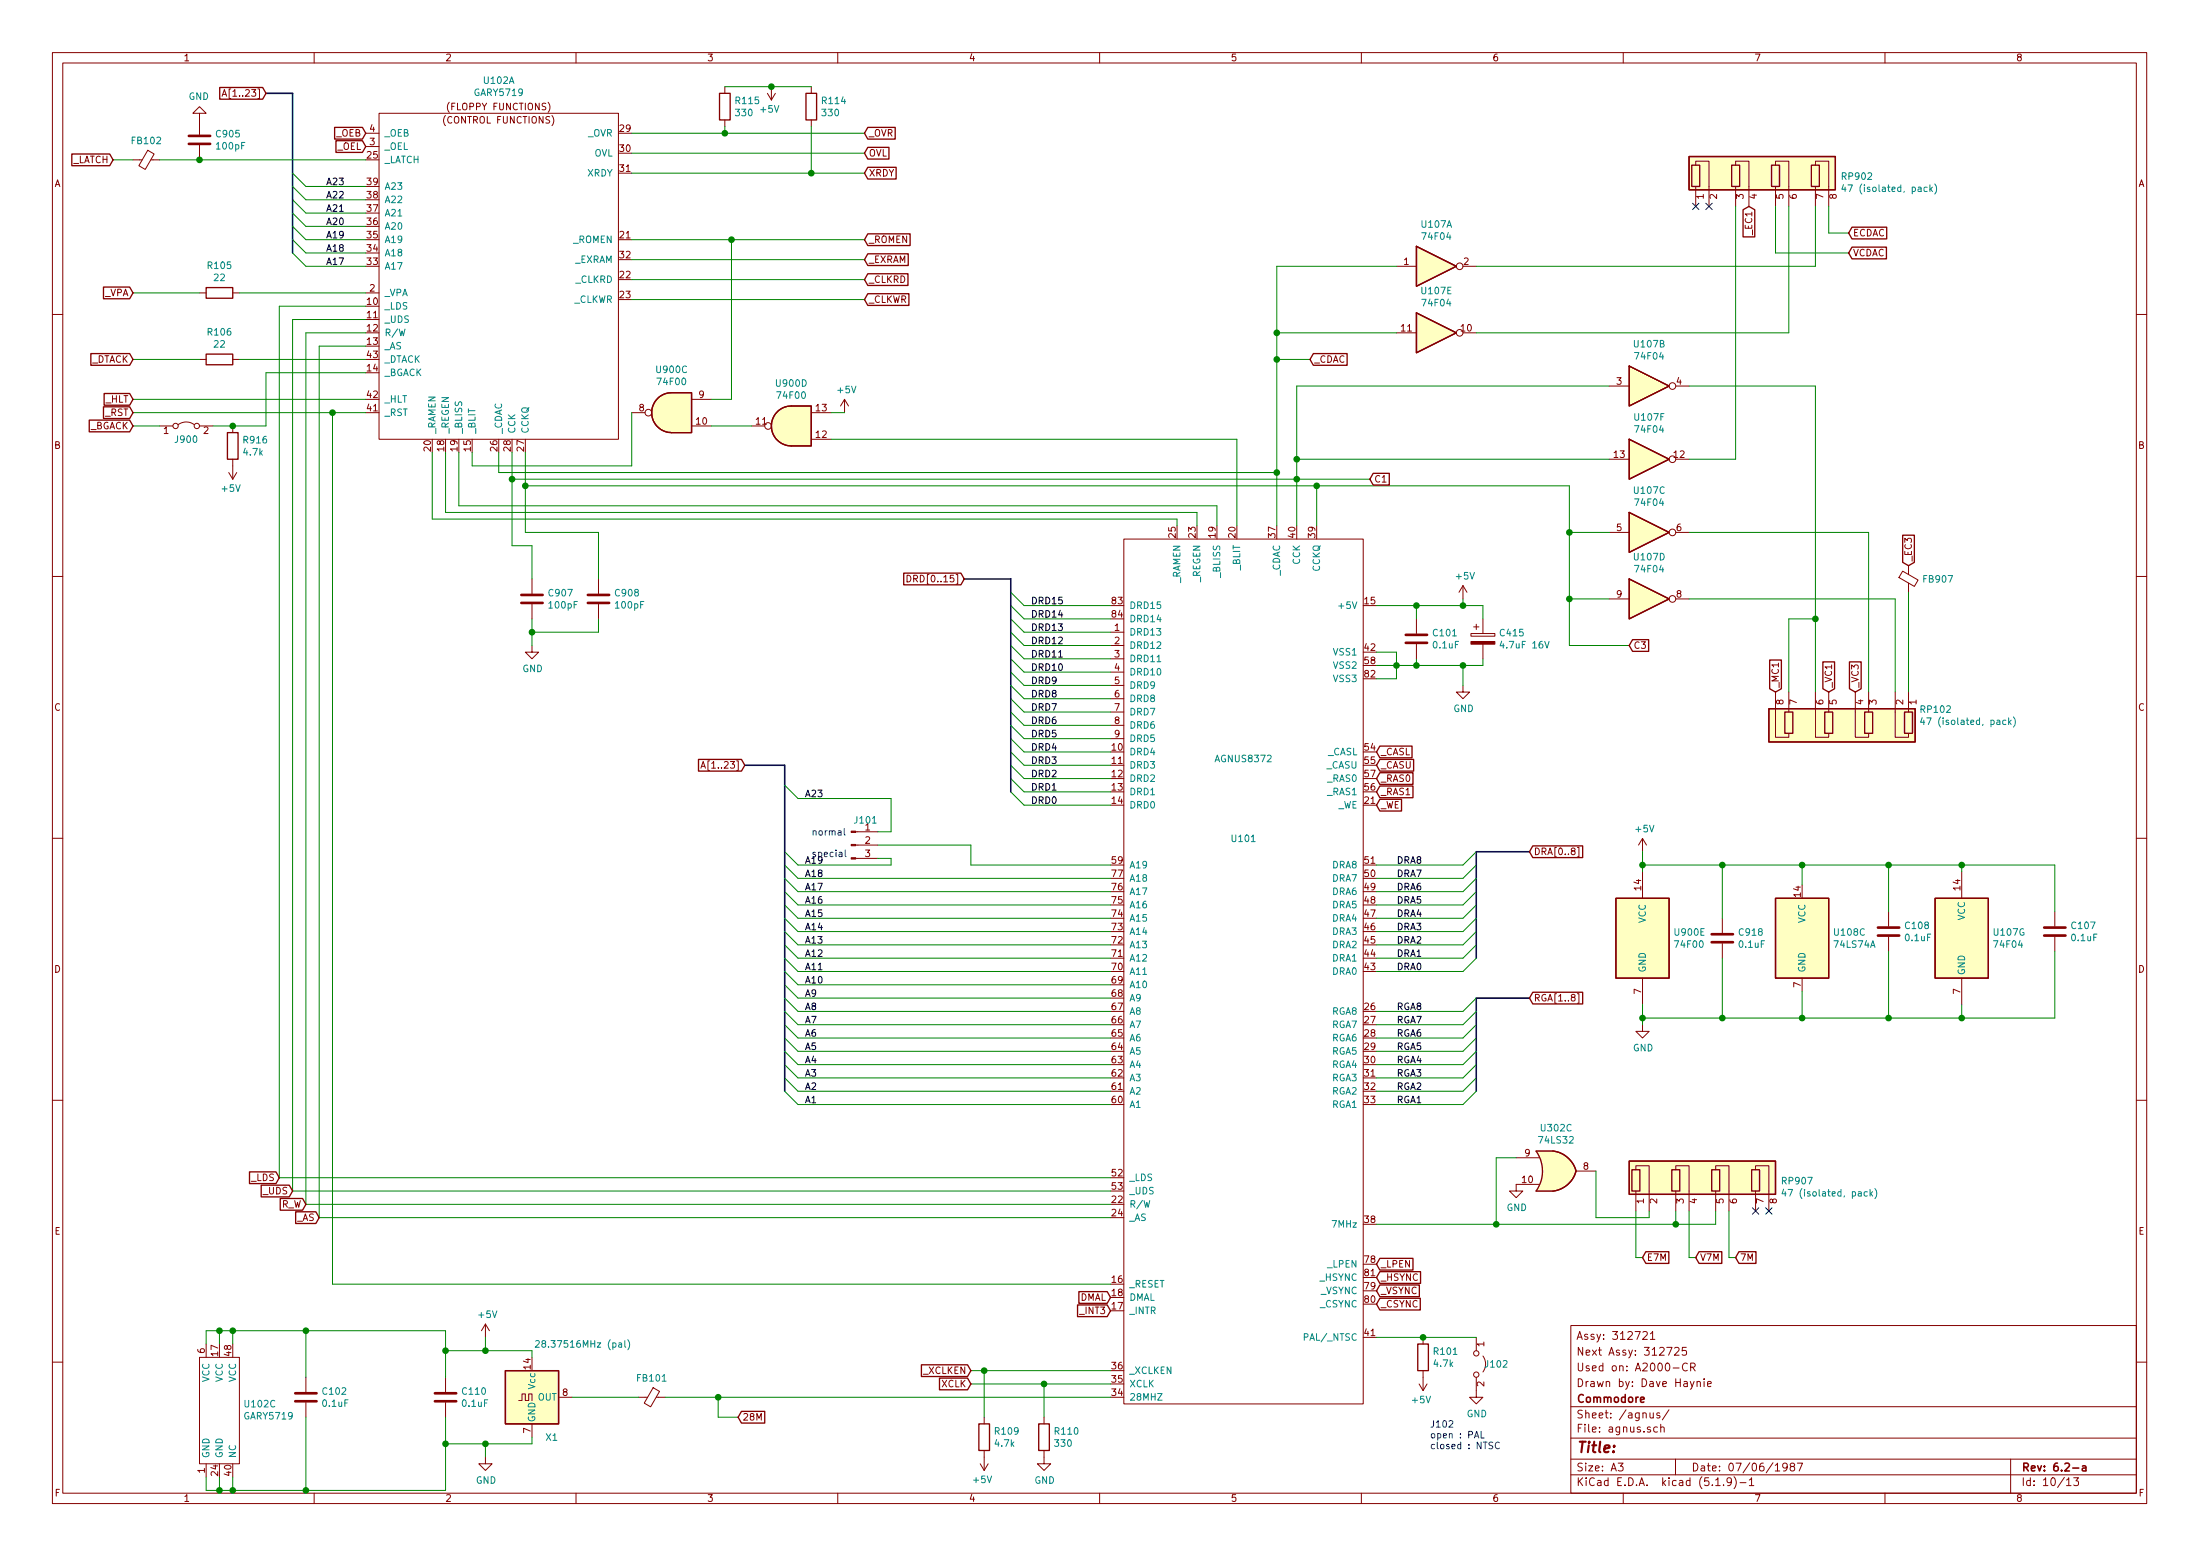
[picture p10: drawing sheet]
<svg xmlns="http://www.w3.org/2000/svg" width="420mm" height="297mm" viewBox="0 0 420 297" stroke-linecap="round" stroke-linejoin="round" font-family="sans-serif">
<g fill="none" stroke="#840000" stroke-width=".19">
<path d="M10 10h400v277h-400zM12 12h396v273.1h-396zM42.4 18.4l.4-1.3 .5 1.3M42.5 18h.7M60 10v2M110 10v2M138.4 16.5v1.3M146.6 17.8l.7 1.3M147.3 16.5v2.6M148.1 17.8l-.8 1.3M154.9 16.5v1.3M160 10v2"/>
<path d="M210 10v2M260 10v2M310 10v2M360 10v2M25.4 30.5h1.8M28.2 28.7l1.2 .7-1.7 2.9-1.2-.7zM28.8 30.5h1.7M38.1 21.6h1.3l-1.3-1.2-1.3 1.2h1.3v4.1M38.1 27.7v2.8M69.8 28h2.6M69.8 25.4h2.6M72.4 21.6h45.7v62.3h-45.7z"/>
<path d="M138.4 22.9v1.3M154.9 22.9v1.3M323.8 31.5v-.7h2.6v8.6M323.8 35.6v3.8M331.5 31.5v-.7h2.5v8.6M331.5 35.6v3.8M339.1 31.5v-.7h2.5v8.6M339.1 35.6v3.8M346.7 31.5v-.7h2.5v8.6M346.7 35.6v3.8M38.1 55.9h1.3M44.4 55.9h1.3"/>
<path d="M69.8 55.9h2.6M266.7 50.8h3.8M279.4 50.8h2.5M10 60h2M38.1 68.6h1.3M44.4 68.6h1.3M120.6 78.8h2.6M132.1 76.2h3.8M154.9 78.8h3.8M161.3 76.2l-.8 1.3M161.3 76.2v2.6M161.3 76.2l.8 1.3"/>
<path d="M266.7 63.5h3.8M279.4 63.5h2.5M307.3 73.7h3.8M320 73.7h2.6M408 60h2M30.5 81.3h2.5M34 81.1l.2-.1a2.56 2.56 0 0 1 2.9 .1M38.1 81.3h2.5M43.7 90.2l.7 1.3M44.4 81.3v1.3M44.4 87.7v3.8M45.2 90.2l-.8 1.3"/>
<path d="M132.1 81.3h3.8M143.5 81.3h2.5M154.9 83.9h3.8M307.3 87.7h3.8M320 87.7h2.6M10 110h2M101.6 110.5v2.8M101.6 115.4v2.7M114.3 110.5v2.8M114.3 115.4v2.7M173.2 109.8a.64 .64 0 0 1 .8 .7 .64 .64 0 0 1-.8 .6zM214.6 102.9h45.7v165.1h-45.7z"/>
<path d="M270.5 118.1v2.8M279.4 111.8l-.8 1.3M279.4 111.8v2.5M279.4 111.8l.8 1.3M281.4 119.7h1M281.9 119.2v1M283.2 118.1v2.8M307.3 114.3h3.8M307.3 101.6h3.8M320 114.3h2.6M320 101.6h2.6M363.4 109l2.9 1.7-.7 1.2-2.9-1.7z"/>
<path d="M364.5 108v1.6M364.5 111.3v1.8M408 110h2M101.6 123.2v1.3h1.3l-1.3 1.3-1.3-1.3h1.3M212.1 120.7h2.5M212.1 123.2h2.5M212.1 125.8h2.5M212.1 128.3h2.5M212.1 130.8h2.5M212.1 133.4h2.5M212.1 135.9h2.5M212.1 138.5h2.5"/>
<path d="M270.5 123v2.8M279.4 130.8v1.3h1.3l-1.3 1.3-1.3-1.3h1.3M280.9 120.9h4.6v.5h-4.6zM283.2 123v2.8M339.1 132.1v8.7h2.5v-.8M341.6 132.1v3.8M346.7 132.1v8.7h2.5v-.8M349.2 132.1v3.8M354.3 132.1v8.7h2.6v-.8M356.9 132.1v3.8M361.9 132.1v8.7h2.6v-.8M364.5 132.1v3.8"/>
<path d="M133.9 146.6l.4-1.2 .4 1.2M134 146.3h.6M163.4 158.8h4.2M212.1 141h2.5M10 160h2M163.4 163.9h4.2M163.4 161.3h4.2M301.2 161.8h.3v1.8h-.3M313.7 160.1v2.5M313.7 166.4v5.1M313.7 160.1l-.8 1.2M313.7 160.1l.8 1.2"/>
<path d="M328.9 175.3v2.8M360.7 174v2.8M360.7 178.9v2.7M374.6 166.4v5.1M392.4 174v2.8M392.4 178.9v2.7M408 160h2M301.2 189.7h.3v1.8h-.3M313.7 195.6v1.3h1.3l-1.3 1.3-1.3-1.3h1.3M313.7 186.7v5.1M328.9 180.1v2.8M344.2 186.7v2.6"/>
<path d="M374.6 186.7v5.1M10 210h2M408 210h2M289.6 221h4.3M293.9 226.1h-4.3v1.3h1.2l-1.2 1.2-1.3-1.2h1.3M301 223.6h3.8M312.4 223.3v-.8h2.6v8.7M312.4 227.4v3.8M320 223.3v-.8h2.6v8.7M320 227.4v3.8M327.7 223.3v-.8h2.5v8.7M327.7 227.4v3.8"/>
<path d="M335.3 223.3v-.8h2.5v8.7M335.3 227.4v3.8M38.1 259.1h7.6v20.3h-7.6zM39.4 256.6v2.5M92.7 252.8l-.8 1.2M92.7 252.8v2.5M92.7 252.8l.8 1.2M271.8 255.3v1.3M281.9 255.3v2.5M283.2 258.9l.1 .1a2.56 2.56 0 0 1-.1 2.9M300 253h108v32.1h-108zM313.8 254.3l.5-.1 .3 .1v.3l-.9 1.1h.9"/>
<path d="M315.2 254.6l.4-.4v1.5M315.2 255.7h.9M318.3 257.2h1l-.6 1.5M319.8 257.4l.6-.2 .3 .4-.9 1.1h.9M322 257.2h-.7v.7l.2-.1h.5l.1 .3-.1 .5-.2 .1-.5-.1M10 260h2M39.4 279.4v2.6M58.4 262.9v2.8M58.4 267.8v2.7M85.1 262.9v2.8M85.1 267.8v2.7M92.7 278.2v1.2h1.3l-1.3 1.3-1.3-1.3h1.3"/>
<path d="M99.1 267.4h.6v-1.3h.6v1.3h.7v-1.3h.6v1.3M101.6 271.8v2.6M106.7 266.7h2.5M121.9 266.7h1.8M124.7 264.9l1.3 .7-1.7 3-1.3-.7zM125.3 266.7h1.7M187.2 279.4l.8 1.3M188 270.5v1.3M188 276.9v3.8M188.7 279.4l-.7 1.3M199.4 276.9v2.5h1.3l-1.3 1.3-1.3-1.3h1.3M199.4 270.5v1.3"/>
<path d="M271 264.2l.8 1.3M271.8 261.7v3.8M272.5 264.2l-.7 1.3M281.9 262.9v3.8h1.3l-1.3 1.3-1.2-1.3h1.2M300 278.5h108M300 274.5h108M300 268.5h108M309 279.3h1l-.5 .6 .4 .1v.7l-.2 .1-.7-.1M315.1 269.7l.1 .9 .3 .1 .2-.1M315.7 269.7v1M316.5 272.5l-.4-.1-.3 .3 .1 .6 .2 .1 .4-.1M317 269.8l-.4-.1-.2 .2 .1 .2 .5 .2v.3h-.6"/>
<path d="M317.2 272.5a.37 .37 0 0 1 .6 .1v.8M317.2 271.9v1.5M318.7 269.1l-1.2 2M319.5 261.1h1.2M320 278.5v3M322.2 260.4a.71 .71 0 0 0-.9 .5 .71 .71 0 0 0 .7 .8l.2-.1M322.9 261l.7-.1 .1-.2v-.3l-.2-.2h-.6v1.5M323.2 261l.5 .7M324.1 263.8l.2-.1 .4 .1v.9M324.1 263.7v1M325.5 263.2v.2M325.5 263.7v1"/>
<path d="M326.1 264.2l.7-.1-.1-.3-.4-.1-.2 .2 .1 .7h.5M341.3 279.9l-.3 .3h-.3l-.2-.3 .1-.5 .4-.1 .2 .2a1.19 1.19 0 0 1-.2 1.2l-.4 .1M342.2 279.9l-.3-.2 .1-.2 .2-.2 .4 .1 .1 .2v.2l-.5 .1-.3 .3v.3l.3 .3h.3l.2-.3v-.3l-.2-.3M343.3 279.3h.9l-.6 1.5M384 278.5v6.6M408 260h2M60 285.1v1.9M110 285.1v1.9M160 285.1v1.9M210 285.1v1.9M260 285.1v1.9M300 281.5h108"/>
<path d="M310 285.1v1.9M327.7 283.6h.8M329.2 283.5v.1M330.7 282.7l-.3 .3h-.5l-.1-.3 .1-.5 .5-.1 .3 .3-.1 .8-.3 .4h-.4M331.2 281.9a1.71 1.71 0 0 1 0 2.3M332.3 283h1.2M334.1 282.5l.4-.4v1.5M334.1 283.6h.8M339 280.8h.9M360 285.1v1.9M394.7 282.5l.4-.4v1.5M394.7 283.6h.8"/>
<path d="M396 282.1h1l-.5 .6 .4 .1v.7l-.2 .1-.7-.1"/>
<circle cx="278.8" cy="50.8" r=".63"/>
<circle cx="123.8" cy="78.8" r=".63"/>
<circle cx="278.8" cy="63.5" r=".63"/>
<circle cx="319.4" cy="73.7" r=".63"/>
<circle cx="33.5" cy="81.3" r=".51"/>
<circle cx="37.6" cy="81.3" r=".51"/>
<circle cx="146.7" cy="81.3" r=".63"/>
<circle cx="319.4" cy="87.7" r=".63"/>
<circle cx="319.4" cy="114.3" r=".63"/>
<circle cx="319.4" cy="101.6" r=".63"/>
<circle cx="281.9" cy="258.4" r=".51"/>
<circle cx="281.9" cy="262.4" r=".51"/>
</g>
<path d="M313.3 267.2l.7-.1-.1-.3-.4-.1-.2 .2 .1 .7h.5M397.7 279.9h.6l.1 .9M395.9 280.2h1.1M398.4 280.2h-.5l-.2 .3 .2 .3 .5-.1" fill="none" stroke="#840000" stroke-width=".3"/>
<g fill="none" stroke="#840000" stroke-width=".51">
<path d="M36.1 27.5h4M36.1 25.9h4M99.6 115.1h4M99.6 113.6h4M112.3 115.1h4M112.3 113.6h4M268.5 122.7h4M268.5 121.2h4M326.9 179.9h4.1M326.9 178.3h4.1M358.6 178.6h4.1M358.6 177.1h4.1"/>
<path d="M390.4 178.6h4.1M390.4 177.1h4.1M56.4 267.5h4.1M56.4 266h4.1M83.1 267.5h4M83.1 266h4"/>
</g>
<g fill="#840000" stroke="#840000" stroke-width=".19">
<path d="M280.9 122.5h4.6v.5h-4.6z"/>
<path d="M162.6 163.7h.8v.3h-.8z"/>
<path d="M162.6 161.2h.8v.3h-.8z"/>
<path d="M162.6 158.7h.8v.2h-.8z"/>
</g>
<g fill="none" stroke="#008484" stroke-width=".19">
<path d="M352.1 35.2l-.3 .9h.8M352.4 35.7v.9M368.6 35.3v1.3M368.7 36.1l.4 .5M369.1 35.7l-.5 .5M369.5 35.1a1.47 1.47 0 0 1 0 1.9M295 122.4l.5 1.3 .4-1.3M367.1 137l-.3 .9h.8M367.4 137.5v.8M383.6 137v1.3M383.7 137.8l.4 .5M384.1 137.5l-.5 .5"/>
<path d="M384.5 136.9a1.47 1.47 0 0 1 0 1.9M340.6 227l-.3 .9h.8M340.9 227.5v.8M357.1 227.1v1.2M357.3 227.8l.3 .5M357.6 227.5l-.5 .5M358.1 226.9a1.47 1.47 0 0 1 0 1.9M102.3 256l.5-.1 .2 .4-.8 .9h.8M119.3 255.9v1.1l.2 .2M119.9 255.7a1.47 1.47 0 0 1 0 2"/>
</g>
<g fill="none" stroke="#840000" stroke-width=".25">
<path d="M42 16.7h8.2l.6 1.1-.6 1.1h-8.2zM137.4 17.8h2v5.1h-2zM153.9 17.8h2.1v5.1h-2.1zM13.7 29.4h7.3l.6 1.1-.6 1.1h-7.3zM63.9 24.3h5.3l.6 1.1-.6 1.2h-5.3zM64.2 26.9h5l.6 1.1-.6 1.1h-5zM165.7 24.3h5.3v2.3h-5.3l-.6-1.2zM165.7 28.1h4.1v2.3h-4.1l-.6-1.2zM165.7 31.9h5.4v2.3h-5.4l-.6-1.1zM322.6 29.9h27.9v6.3h-27.9zM323.1 31.5h1.5v4.1h-1.5zM330.7 31.5h1.5v4.1h-1.5z"/>
<path d="M338.3 31.5h1.6v4.1h-1.6zM345.9 31.5h1.6v4.1h-1.6zM19.8 54.8h5l.6 1.1-.6 1.1h-5zM39.4 54.9h5v2h-5zM165.7 56.1h7.9v2.2h-7.9l-.6-1.1zM165.7 52.3h7.7v2.2h-7.7l-.6-1.1zM165.7 48.4h7.8v2.3h-7.8l-.6-1.1zM165.7 44.6h8.1v2.3h-8.1l-.6-1.1zM270.5 59.7l7.6 3.8-7.6 3.8zM270.5 47l7.6 3.8-7.6 3.8zM332.9 40l1.1-.6 1.1 .6v5.2h-2.2zM353.7 47.2h6.6v2.2h-6.6l-.6-1.1z"/>
<path d="M353.7 43.4h6.6v2.2h-6.6l-.6-1.1zM17.3 67.5h7.5l.6 1.1-.6 1.1h-7.5zM19.8 77.7h5l.6 1.1-.6 1.1h-5zM19.9 75.1h4.9l.6 1.1-.6 1.2h-4.9zM39.4 67.6h5v2h-5zM125.6 76.1a3.7 3.7 0 0 1 2.7-1.1h3.8v7.6h-3.8a3.8 3.8 0 0 1-3.6-2.4 3.8 3.8 0 0 1 .9-4.1zM148.4 78.6a3.7 3.7 0 0 1 2.7-1.1h3.8v7.6h-3.8a3.8 3.8 0 0 1-3.5-2.3 3.8 3.8 0 0 1 .8-4.2zM250.8 67.5h6.5v2.2h-6.5l-.6-1.1zM311.1 69.9l7.7 3.8-7.7 3.8zM17 80.2h7.8l.6 1.1-.6 1.1h-7.8zM43.4 82.6h2.1v5.1h-2.1zM262.3 90.4h3v2.2h-3l-.7-1.1z"/>
<path d="M311.1 97.8l7.7 3.8-7.7 3.8zM311.1 83.9l7.7 3.8-7.7 3.8zM172.6 109.4h10.9l.6 1.1-.6 1.1h-10.9zM311.1 110.5l7.7 3.8-7.7 3.8zM363.4 102.2h2.2v5.2l-1.1 .6-1.1-.6zM311.8 122.1h3.1v2.2h-3.1l-.7-1.1zM337.8 135.3h28v6.3h-28zM338 126h2.2v5.5l-1.1 .6-1.1-.6zM340.9 135.9h1.5v4.1h-1.5zM348.1 126.4h2.3v5.1l-1.2 .6-1.1-.6zM348.5 135.9h1.5v4.1h-1.5zM353.2 126.4h2.2v5.1l-1.1 .6-1.1-.6z"/>
<path d="M356.1 135.9h1.5v4.1h-1.5zM363.7 135.9h1.6v4.1h-1.6zM133.4 145h8.2l.6 1.1-.6 1.1h-8.2zM263.5 142.4h6.2v2.3h-6.2l-.6-1.2zM263.5 145h6.5v2.2h-6.5l-.6-1.1zM263.5 147.5h6.3v2.2h-6.3l-.6-1.1zM263.5 150h6.3v2.3h-6.3l-.6-1.1zM263.5 152.6h4.2v2.2h-4.2l-.6-1.1zM292.7 161.5h9.6v2.2h-9.6l-.6-1.1zM308.6 171.5h10.2v15.2h-10.2zM339.1 171.5h10.1v15.2h-10.1zM369.6 171.5h10.1v15.2h-10.1z"/>
<path d="M292.7 189.4h9.6v2.3h-9.6l-.6-1.2zM293.4 219.7h3.1a5.2 5.2 0 0 1 4.5 3.8M293.4 219.8a6.6 6.6 0 0 1 0 7.5M47.7 223.7h5l.6 1.1-.6 1.1h-5zM49.9 226.2h5.3l.7 1.2-.7 1.1h-5.3zM53.5 228.8h4.3l.6 1.1-.6 1.1h-4.3zM56.5 231.3h3.8l.7 1.1-.7 1.2h-3.8zM293.4 227.4h3.1M301 223.6a5.2 5.2 0 0 1-4.5 3.8M311.1 221.7h28v6.3h-28zM311.7 223.3h1.5v4.1h-1.5zM314.3 238.9h4.4v2.3h-4.4l-.6-1.1z"/>
<path d="M319.3 223.3h1.5v4.1h-1.5zM324.5 238.9h4.3v2.3h-4.3l-.7-1.1zM326.9 223.3h1.5v4.1h-1.5zM332.1 238.9h3.3v2.3h-3.3l-.6-1.1zM334.5 223.3h1.5v4.1h-1.5zM205.8 249.1h5.7l.6 1.1-.6 1.1h-5.7zM206 246.6h5.5l.6 1.1-.6 1.1h-5.5zM263.5 245.3h7.6v2.2h-7.6l-.6-1.1zM263.5 240.2h6.3v2.3h-6.3l-.6-1.2zM263.5 242.8h7.8v2.2h-7.8l-.6-1.1zM263.5 247.8h7.7v2.3h-7.7l-.6-1.1zM270.8 256.6h2v5.1h-2z"/>
<path d="M96.5 261.7h10.2v10.1h-10.2zM141.6 269.4h4.4v2.3h-4.4l-.6-1.2zM176 260.5h8.8l.6 1.2-.6 1.1h-8.8zM179.4 263.1h5.4l.6 1.1-.6 1.1h-5.4zM186.9 271.8h2.1v5.1h-2.1zM198.4 271.8h2v5.1h-2z"/>
</g>
<g fill="#ffffc2" stroke="#ffffc2" stroke-width=".19">
<path d="M296.5 219.7a5.2 5.2 0 0 1 4.5 3.8l-5 1.4z"/>
<path d="M296 222.2l5 1.4a5.2 5.2 0 0 1-4.5 3.8z"/>
<path d="M293.4 227.4h3.1z"/>
<path d="M293.4 219.7h3.1z"/>
<path d="M293.4 219.7h3.1v7.7h-3.1a6.7 6.7 0 0 0 0-7.7z"/>
<path d="M311.1 221.7h28v6.3h-28z"/>
<path d="M96.5 261.7h10.2v10.1h-10.2z"/>
<path d="M148.4 78.6a3.7 3.7 0 0 1 2.7-1.1v7.6a3.8 3.8 0 0 1-3.5-2.3 3.8 3.8 0 0 1 .8-4.2z"/>
<path d="M151.1 77.5h3.8v7.6h-3.8z"/>
<path d="M125.6 76.1a3.7 3.7 0 0 1 2.7-1.1v7.6a3.8 3.8 0 0 1-3.6-2.4 3.8 3.8 0 0 1 .9-4.1z"/>
<path d="M128.3 75h3.8v7.6h-3.8z"/>
<path d="M308.6 171.5h10.2v15.2h-10.2z"/>
<path d="M369.6 171.5h10.1v15.2h-10.1z"/>
<path d="M339.1 171.5h10.1v15.2h-10.1z"/>
<path d="M337.8 135.3h28v6.3h-28z"/>
<path d="M322.6 29.9h27.9v6.3h-27.9z"/>
<path d="M311.1 110.5l7.7 3.8-7.7 3.8z"/>
<path d="M311.1 97.8l7.7 3.8-7.7 3.8z"/>
<path d="M311.1 83.9l7.7 3.8-7.7 3.8z"/>
<path d="M311.1 69.9l7.7 3.8-7.7 3.8z"/>
<path d="M270.5 59.7l7.6 3.8-7.6 3.8z"/>
<path d="M270.5 47l7.6 3.8-7.6 3.8z"/>
</g>
<path d="M50.8 17.8h5.1v30.5M184.1 110.5h8.9v40.7M142.2 146.1h7.7v62.2M292.1 162.6h-10.2v20.3M292.1 190.5h-10.2v17.8" fill="none" stroke="#000084" stroke-width=".3"/>
<g fill="none" stroke="#008400" stroke-width=".19">
<path d="M138.4 16.5h16.5M21.6 30.5h3.8M30.5 30.5h39.3M55.9 35.6l2.5 2.5h11.4M55.9 38.1l2.5 2.6h11.4M55.9 33.1l2.5 2.5h11.4M120.6 33.1h44.5M120.6 25.4h44.5M120.6 29.2h44.5M138.4 24.2v1.2M154.9 24.2v8.9M331.5 39.4v48.3h-8.9"/>
<path d="M339.1 39.4v8.9h14M341.6 39.4v24.1h-59.7M346.7 39.4v11.4h-64.8M349.2 39.4v5.1h3.9M25.4 55.9h12.7M45.7 55.9h24.1M55.9 48.3l2.5 2.5h11.4M55.9 43.2l2.5 2.6h11.4M55.9 40.7l2.5 2.5h11.4M55.9 45.8l2.5 2.5h11.4M69.8 58.5h-16.5v166.3h158.8M120.6 45.8h44.5"/>
<path d="M120.6 57.2h44.5M120.6 53.4h44.5M120.6 49.6h44.5M139.7 45.8v30.4h-3.8M266.7 50.8h-22.9v49.6M25.4 68.6h12.7M25.4 78.8h44.4M25.4 76.2h44.4M45.7 68.6h24.1M63.5 78.8v166.3h148.6M69.8 63.5h-11.4v166.4h153.7M69.8 66.1h-8.8v166.3h151.1"/>
<path d="M69.8 61h-13.9v166.4h156.2M69.8 71.2h-19v10.1h-10.2M120.6 78.8v10.1h-30.4v-2.5M158.7 78.8h2.6M243.8 63.5h22.9M243.8 68.6h6.4M307.3 73.7h-59.7v26.7M322.6 73.7h24.1v58.4M25.4 81.3h5.1M82.5 86.4v12.7h142.3v1.3M85.1 86.4v11.4h143.5v2.6M87.6 86.4v10.2h144.8v3.8"/>
<path d="M95.2 86.4v3.8h148.6M97.8 86.4v17.8h3.8v6.3M97.8 91.5h163.8M100.3 86.4v15.2h14v8.9M100.3 92.7h199.4v30.5h11.4M135.9 81.3h7.6M158.7 83.9h77.5v16.5M247.6 87.7h59.7M251.5 92.7v7.7M101.6 118.1v5.1M114.3 118.1v2.6h-12.7M193 118.1l2.6 2.6h16.5"/>
<path d="M193 115.6l2.6 2.5h16.5M193 113.1l2.6 2.5h16.5M262.9 115.6h20.3v2.5M270.5 115.6v2.5M279.4 114.3v1.3M299.7 114.3h7.6M299.7 101.6h7.6M322.6 114.3h39.3v17.8M322.6 101.6h34.3v30.5M346.7 118.1h-5.1v14M364.5 113.1v19M193 120.7l2.6 2.5h16.5"/>
<path d="M193 123.2l2.6 2.6h16.5M193 125.8l2.6 2.5h16.5M193 128.3l2.6 2.5h16.5M193 130.8l2.6 2.6h16.5M193 133.4l2.6 2.5h16.5M193 138.5l2.6 2.5h16.5M193 135.9l2.6 2.6h16.5M262.9 124.5h3.8v5.1h-3.8M270.5 125.8v1.2M279.4 127v3.8M283.2 125.8v1.2h-20.3M149.9 149.9l2.5 2.5h17.8v6.4h-2.6"/>
<path d="M193 151.2l2.6 2.5h16.5M193 148.6l2.6 2.6h16.5M193 146.1l2.6 2.5h16.5M193 143.5l2.6 2.6h16.5M193 141l2.6 2.5h16.5M149.9 162.6l2.5 2.5h17.8v-1.2h-2.6M149.9 177.8l2.5 2.6h59.7M149.9 175.3l2.5 2.5h59.7M149.9 172.8l2.5 2.5h59.7M149.9 170.2l2.5 2.6h59.7M149.9 167.7l2.5 2.5h59.7M149.9 165.1l2.5 2.6h59.7"/>
<path d="M167.6 161.3h17.8v3.8h26.7M281.9 162.6l-2.5 2.5h-16.5M281.9 177.8l-2.5 2.6h-16.5M281.9 175.3l-2.5 2.5h-16.5M281.9 172.8l-2.5 2.5h-16.5M281.9 170.2l-2.5 2.6h-16.5M281.9 167.7l-2.5 2.5h-16.5M281.9 165.1l-2.5 2.6h-16.5M313.7 165.1h78.7v8.9M313.7 162.6v3.8M328.9 165.1v10.2M344.2 165.1v3.8"/>
<path d="M360.7 165.1v8.9M374.6 165.1v1.3M149.9 193.1l2.5 2.5h59.7M149.9 195.6l2.5 2.6h59.7M149.9 198.2l2.5 2.5h59.7M149.9 182.9l2.5 2.6h59.7M149.9 180.4l2.5 2.5h59.7M149.9 190.5l2.5 2.6h59.7M149.9 185.5l2.5 2.5h59.7M149.9 188l2.5 2.5h59.7M281.9 193.1l-2.5 2.5h-16.5M281.9 195.6l-2.5 2.6h-16.5"/>
<path d="M281.9 198.2l-2.5 2.5h-16.5M281.9 182.9l-2.5 2.6h-16.5M281.9 180.4l-2.5 2.5h-16.5M281.9 190.5l-2.5 2.6h-16.5M313.7 191.8v3.8M328.9 182.9v11.4M344.2 189.3v5M360.7 181.6v12.7M374.6 191.8v2.5M392.4 181.6v12.7h-78.7M149.9 200.7l2.5 2.5h59.7M149.9 203.2l2.5 2.6h59.7"/>
<path d="M149.9 205.8l2.5 2.5h59.7M149.9 208.3l2.5 2.6h59.7M281.9 200.7l-2.5 2.5h-16.5M281.9 203.2l-2.5 2.6h-16.5M281.9 205.8l-2.5 2.5h-16.5M281.9 208.3l-2.5 2.6h-16.5M289.6 221h-3.9v12.7M304.8 223.6v8.8h10.2v-1.2M312.4 231.2v8.9h1.3M320 231.2v2.5M322.6 231.2v8.9h1.2M327.7 231.2v2.5h-64.8"/>
<path d="M330.2 231.2v8.9h1.3M39.4 256.6v-2.6h45.7v8.9M41.9 254v2.6M44.4 254v2.6M58.4 254v8.9M85.1 257.8h16.5v1.3M92.7 255.3v2.5M262.9 255.3h19M58.4 270.5v14M85.1 270.5v14h-45.7v-2.5M92.7 275.6v2.6M101.6 274.4v1.2h-16.5"/>
<path d="M109.2 266.7h12.7M127 266.7h85.1M137.2 266.7v3.8h3.8M185.4 261.7h26.7M185.4 264.2h26.7M188 261.7v8.8M199.4 264.2v6.3M41.9 282v2.5M44.4 282v2.5"/>
</g>
<path d="M161.2 158.2v1l.2 .2M161.4 162.3v1.1l.2 .1M276.7 271.3l.5-.1 .3 .3-.8 1h.8M281.6 274.5l.4-1.3 .4 1.3M282.9 273.2v1.3h.6M285.1 275.4l-.5-.1-.2 .3 .1 .3 .5 .2v.3l-.2 .2-.4-.1M286.4 275.4a.6 .6 0 0 0-.9 .4 .6 .6 0 0 0 .6 .8l.3-.2" fill="none" stroke="#0000c2" stroke-width=".19"/>
<g fill="#008400" stroke="#008400" stroke-width=".25">
<circle cx="147.3" cy="16.5" r=".51"/>
<circle cx="266.7" cy="127" r=".51"/>
<circle cx="279.4" cy="115.6" r=".51"/>
<circle cx="270.5" cy="115.6" r=".51"/>
<circle cx="63.5" cy="78.8" r=".51"/>
<circle cx="199.4" cy="264.2" r=".51"/>
<circle cx="188" cy="261.7" r=".51"/>
<circle cx="270.5" cy="127" r=".51"/>
<circle cx="137.2" cy="266.7" r=".51"/>
<circle cx="44.5" cy="81.3" r=".51"/>
<circle cx="38.1" cy="30.5" r=".51"/>
<circle cx="360.7" cy="165.1" r=".51"/>
<circle cx="92.7" cy="257.8" r=".51"/>
<circle cx="360.7" cy="194.3" r=".51"/>
<circle cx="92.7" cy="275.6" r=".51"/>
<circle cx="374.6" cy="194.3" r=".51"/>
<circle cx="139.7" cy="45.8" r=".51"/>
<circle cx="374.6" cy="165.1" r=".51"/>
<circle cx="154.9" cy="33.1" r=".51"/>
<circle cx="138.4" cy="25.4" r=".51"/>
<circle cx="344.2" cy="165.1" r=".51"/>
<circle cx="243.8" cy="63.5" r=".51"/>
<circle cx="328.9" cy="165.1" r=".51"/>
<circle cx="313.7" cy="165.1" r=".51"/>
<circle cx="100.3" cy="92.7" r=".51"/>
<circle cx="313.7" cy="194.3" r=".51"/>
<circle cx="97.8" cy="91.5" r=".51"/>
<circle cx="328.9" cy="194.3" r=".51"/>
<circle cx="344.2" cy="194.3" r=".51"/>
<circle cx="299.7" cy="114.3" r=".51"/>
<circle cx="299.7" cy="101.6" r=".51"/>
<circle cx="251.5" cy="92.7" r=".51"/>
<circle cx="346.7" cy="118.1" r=".51"/>
<circle cx="247.7" cy="87.7" r=".51"/>
<circle cx="247.7" cy="91.5" r=".51"/>
<circle cx="243.8" cy="68.6" r=".51"/>
<circle cx="279.4" cy="127" r=".51"/>
<circle cx="58.4" cy="254" r=".51"/>
<circle cx="41.9" cy="284.5" r=".51"/>
<circle cx="85.1" cy="275.6" r=".51"/>
<circle cx="44.5" cy="284.5" r=".51"/>
<circle cx="41.9" cy="254" r=".51"/>
<circle cx="44.5" cy="254" r=".51"/>
<circle cx="85.1" cy="257.8" r=".51"/>
<circle cx="243.8" cy="90.2" r=".51"/>
<circle cx="58.4" cy="284.5" r=".51"/>
<circle cx="271.8" cy="255.3" r=".51"/>
<circle cx="285.7" cy="233.7" r=".51"/>
<circle cx="320" cy="233.7" r=".51"/>
<circle cx="101.6" cy="120.7" r=".51"/>
</g>
<path d="M323.2 38.8l1.3 1.2M324.5 38.8l-1.3 1.2M325.8 38.8l1.2 1.2M327 38.8l-1.2 1.2M334.7 230.6l1.2 1.2M335.9 230.6l-1.2 1.2M337.2 230.6l1.2 1.2M338.4 230.6l-1.2 1.2" fill="none" stroke="#000084" stroke-width=".19"/>
<text font-size="2.8" fill="#840000" x="301" y="277.3">Title:</text>
<g font-size="2.1" fill="#840000">
<text x="301" y="255.8">Assy: 312721</text>
<text x="301" y="261.8">Used on: A2000-CR</text>
<text x="301" y="258.8">Next Assy: 312725</text>
<text x="301" y="267.8">Commodore</text>
<text x="301" y="264.8">Drawn by: Dave Haynie</text>
<text x="301" y="273.5">File: agnus.sch</text>
<text x="301" y="270.8">Sheet: /agnus/</text>
<text x="301" y="280.9">Size: A3</text>
<text x="323" y="280.9">Date: 07/06/1987</text>
<text x="386" y="280.9">Rev: 6.2-a</text>
<text x="301" y="283.7">KiCad E.D.A. kicad (5.1.9)-1</text>
<text x="386" y="283.7">Id: 10/13</text>
</g>
<g font-size="1.8" fill="#840000">
<text x="35" y="11.7">1</text>
<text x="85" y="11.7">2</text>
<text x="135" y="11.7">3</text>
<text x="185" y="11.7">4</text>
<text x="235" y="11.7">5</text>
<text x="285" y="11.7">6</text>
<text x="335" y="11.7">7</text>
<text x="385" y="11.7">8</text>
<text x="43.6" y="18.5">A[1..23]</text>
<text x="84.9" y="23.6">(CONTROL FUNCTIONS)</text>
<text x="85.7" y="21">(FLOPPY FUNCTIONS)</text>
<text x="64.2" y="26.1">_OEB</text>
<text x="64.4" y="28.6">_OEL</text>
<text x="70.6" y="27.7">3</text>
<text x="70.6" y="25.2">4</text>
<text x="118.4" y="25.2">29</text>
<text x="118.4" y="29">30</text>
<text x="165.9" y="26.1">_OVR</text>
<text x="165.9" y="29.9">OVL</text>
<text x="10.4" y="35.7">A</text>
<text x="13.8" y="31.2">_LATCH</text>
<text x="70.2" y="30.3">25</text>
<text x="70.2" y="35.3">39</text>
<text x="118.4" y="32.8">31</text>
<text x="165.9" y="33.7">XRDY</text>
<text x="408.4" y="35.7">A</text>
<text x="70.2" y="40.4">37</text>
<text x="70.2" y="37.9">38</text>
<text x="325.4" y="38" transform="rotate(-90 325.4 38)">1</text>
<text x="327.9" y="38" transform="rotate(-90 327.9 38)">2</text>
<text x="333" y="38" transform="rotate(-90 333 38)">3</text>
<text x="335.5" y="38" transform="rotate(-90 335.5 38)">4</text>
<text x="340.6" y="38" transform="rotate(-90 340.6 38)">5</text>
<text x="343.2" y="38" transform="rotate(-90 343.2 38)">6</text>
<text x="348.2" y="38" transform="rotate(-90 348.2 38)">7</text>
<text x="350.8" y="38" transform="rotate(-90 350.8 38)">8</text>
<text x="70.2" y="45.5">35</text>
<text x="70.2" y="43">36</text>
<text x="118.4" y="45.5">21</text>
<text x="165.9" y="46.4">_ROMEN</text>
<text x="334.6" y="44.6" transform="rotate(-90 334.6 44.6)">_EC1</text>
<text x="353.8" y="45.1">ECDAC</text>
<text x="70.2" y="50.6">33</text>
<text x="70.2" y="48">34</text>
<text x="118.4" y="53.1">22</text>
<text x="118.4" y="49.3">32</text>
<text x="165.9" y="50.2">_EXRAM</text>
<text x="268.1" y="50.6">1</text>
<text x="279.6" y="50.6">2</text>
<text x="353.8" y="48.9">VCDAC</text>
<text x="20" y="56.6">_VPA</text>
<text x="70.2" y="58.2">10</text>
<text x="70.6" y="55.7">2</text>
<text x="118.4" y="56.9">23</text>
<text x="165.9" y="57.8">_CLKWR</text>
<text x="165.9" y="54">_CLKRD</text>
<text x="70.2" y="60.7">11</text>
<text x="70.2" y="63.3">12</text>
<text x="70.2" y="65.8">13</text>
<text x="267.6" y="63.3">11</text>
<text x="279.1" y="63.3">10</text>
<text x="17.4" y="69.3">_DTACK</text>
<text x="70.2" y="70.9">14</text>
<text x="70.2" y="68.4">43</text>
<text x="251" y="69.3">_CDAC</text>
<text x="20.2" y="76.9">_HLT</text>
<text x="70.2" y="76">42</text>
<text x="133.5" y="76">9</text>
<text x="308.8" y="73.4">3</text>
<text x="320.2" y="73.4">4</text>
<text x="17.1" y="82">_BGACK</text>
<text x="20.1" y="79.4">_RST</text>
<text x="31.3" y="82.8">1</text>
<text x="38.9" y="82.8">2</text>
<text x="70.2" y="78.5">41</text>
<text x="122.1" y="78.5">8</text>
<text x="133" y="81.1">10</text>
<text x="144.4" y="81.1">11</text>
<text x="155.9" y="83.6">12</text>
<text x="155.9" y="78.5">13</text>
<text x="10.4" y="85.7">B</text>
<text x="82.3" y="86.1" transform="rotate(-90 82.3 86.1)">20</text>
<text x="84.8" y="86.1" transform="rotate(-90 84.8 86.1)">18</text>
<text x="87.4" y="86.1" transform="rotate(-90 87.4 86.1)">19</text>
<text x="89.9" y="86.1" transform="rotate(-90 89.9 86.1)">15</text>
<text x="95" y="86.1" transform="rotate(-90 95 86.1)">26</text>
<text x="97.5" y="86.1" transform="rotate(-90 97.5 86.1)">28</text>
<text x="100.1" y="86.1" transform="rotate(-90 100.1 86.1)">27</text>
<text x="308.3" y="87.4">13</text>
<text x="319.7" y="87.4">12</text>
<text x="408.4" y="85.7">B</text>
<text x="262.4" y="92.1">C1</text>
<text x="308.8" y="101.4">5</text>
<text x="320.2" y="101.4">6</text>
<text x="224.5" y="102.6" transform="rotate(-90 224.5 102.6)">25</text>
<text x="228.3" y="102.6" transform="rotate(-90 228.3 102.6)">23</text>
<text x="232.2" y="102.6" transform="rotate(-90 232.2 102.6)">19</text>
<text x="236" y="102.6" transform="rotate(-90 236 102.6)">20</text>
<text x="243.6" y="102.6" transform="rotate(-90 243.6 102.6)">37</text>
<text x="247.4" y="102.6" transform="rotate(-90 247.4 102.6)">40</text>
<text x="251.2" y="102.6" transform="rotate(-90 251.2 102.6)">39</text>
<text x="365.1" y="107.2" transform="rotate(-90 365.1 107.2)">_EC3</text>
<text x="174.4" y="111.2">DRD[0..15]</text>
<text x="212.4" y="115.4">83</text>
<text x="212.4" y="117.9">84</text>
<text x="260.7" y="115.4">15</text>
<text x="308.8" y="114.1">9</text>
<text x="320.2" y="114.1">8</text>
<text x="212.9" y="120.4">1</text>
<text x="212.9" y="123">2</text>
<text x="212.9" y="125.5">3</text>
<text x="260.7" y="124.2">42</text>
<text x="311.9" y="123.9">C3</text>
<text x="212.9" y="128.1">4</text>
<text x="212.9" y="130.6">5</text>
<text x="260.7" y="126.8">58</text>
<text x="260.7" y="129.3">82</text>
<text x="339.7" y="131.3" transform="rotate(-90 339.7 131.3)">_MC1</text>
<text x="349.9" y="131.3" transform="rotate(-90 349.9 131.3)">_VC1</text>
<text x="355" y="131.3" transform="rotate(-90 355 131.3)">_VC3</text>
<text x="10.4" y="135.7">C</text>
<text x="212.9" y="133.1">6</text>
<text x="212.9" y="135.7">7</text>
<text x="340.6" y="134.5" transform="rotate(-90 340.6 134.5)">8</text>
<text x="343.2" y="134.5" transform="rotate(-90 343.2 134.5)">7</text>
<text x="348.2" y="134.5" transform="rotate(-90 348.2 134.5)">6</text>
<text x="350.8" y="134.5" transform="rotate(-90 350.8 134.5)">5</text>
<text x="355.9" y="134.5" transform="rotate(-90 355.9 134.5)">4</text>
<text x="358.4" y="134.5" transform="rotate(-90 358.4 134.5)">3</text>
<text x="363.5" y="134.5" transform="rotate(-90 363.5 134.5)">2</text>
<text x="366" y="134.5" transform="rotate(-90 366 134.5)">1</text>
<text x="408.4" y="135.7">C</text>
<text x="212.4" y="143.3">10</text>
<text x="212.9" y="138.2">8</text>
<text x="212.9" y="140.8">9</text>
<text x="260.7" y="143.3">54</text>
<text x="135.1" y="146.7">A[1..23]</text>
<text x="212.4" y="145.8">11</text>
<text x="212.4" y="148.4">12</text>
<text x="260.7" y="145.8">55</text>
<text x="260.7" y="148.4">57</text>
<text x="263.7" y="144.2">_CASL</text>
<text x="263.7" y="146.7">_CASU</text>
<text x="263.7" y="149.3">_RAS0</text>
<text x="212.4" y="150.9">13</text>
<text x="212.4" y="153.5">14</text>
<text x="260.7" y="153.5">21</text>
<text x="260.7" y="150.9">56</text>
<text x="263.7" y="151.8">_RAS1</text>
<text x="263.7" y="154.3">_WE</text>
<text x="165.3" y="158.5">1</text>
<text x="165.3" y="161.1">2</text>
<text x="165.3" y="163.6">3</text>
<text x="212.4" y="164.9">59</text>
<text x="212.4" y="167.4">77</text>
<text x="260.7" y="167.4">50</text>
<text x="260.7" y="164.9">51</text>
<text x="292.9" y="163.2">DRA[0..8]</text>
<text x="212.4" y="172.5">75</text>
<text x="212.4" y="170">76</text>
<text x="260.7" y="172.5">48</text>
<text x="260.7" y="170">49</text>
<text x="313.4" y="169.9" transform="rotate(-90 313.4 169.9)">14</text>
<text x="343.9" y="171.2" transform="rotate(-90 343.9 171.2)">14</text>
<text x="374.4" y="169.9" transform="rotate(-90 374.4 169.9)">14</text>
<text x="212.4" y="177.6">73</text>
<text x="212.4" y="175">74</text>
<text x="260.7" y="177.6">46</text>
<text x="260.7" y="175">47</text>
<text x="10.4" y="185.7">D</text>
<text x="212.4" y="185.2">70</text>
<text x="212.4" y="182.7">71</text>
<text x="212.4" y="180.1">72</text>
<text x="260.7" y="185.2">43</text>
<text x="260.7" y="182.7">44</text>
<text x="260.7" y="180.1">45</text>
<text x="408.4" y="185.7">D</text>
<text x="212.4" y="190.3">68</text>
<text x="212.4" y="187.7">69</text>
<text x="292.9" y="191.2">RGA[1..8]</text>
<text x="313.4" y="189.7" transform="rotate(-90 313.4 189.7)">7</text>
<text x="343.9" y="188.5" transform="rotate(-90 343.9 188.5)">7</text>
<text x="374.4" y="189.7" transform="rotate(-90 374.4 189.7)">7</text>
<text x="212.4" y="197.9">65</text>
<text x="212.4" y="195.4">66</text>
<text x="212.4" y="192.8">67</text>
<text x="260.7" y="192.8">26</text>
<text x="260.7" y="195.4">27</text>
<text x="260.7" y="197.9">28</text>
<text x="212.4" y="203">63</text>
<text x="212.4" y="200.4">64</text>
<text x="260.7" y="200.4">29</text>
<text x="260.7" y="203">30</text>
<text x="212.4" y="208.1">61</text>
<text x="212.4" y="205.5">62</text>
<text x="260.7" y="205.5">31</text>
<text x="260.7" y="208.1">32</text>
<text x="212.4" y="210.6">60</text>
<text x="260.7" y="210.6">33</text>
<text x="291.2" y="220.8">9</text>
<text x="48" y="225.5">_LDS</text>
<text x="212.4" y="224.6">52</text>
<text x="212.4" y="227.1">53</text>
<text x="290.8" y="225.8">10</text>
<text x="302.4" y="223.3">8</text>
<text x="50.4" y="228">_UDS</text>
<text x="53.7" y="230.5">R_W</text>
<text x="56.7" y="233.1">_AS</text>
<text x="212.4" y="229.7">22</text>
<text x="212.4" y="232.2">24</text>
<text x="260.7" y="233.5">38</text>
<text x="313.9" y="229.8" transform="rotate(-90 313.9 229.8)">1</text>
<text x="316.5" y="229.8" transform="rotate(-90 316.5 229.8)">2</text>
<text x="321.6" y="229.8" transform="rotate(-90 321.6 229.8)">3</text>
<text x="324.1" y="229.8" transform="rotate(-90 324.1 229.8)">4</text>
<text x="329.2" y="229.8" transform="rotate(-90 329.2 229.8)">5</text>
<text x="331.7" y="229.8" transform="rotate(-90 331.7 229.8)">6</text>
<text x="336.8" y="229.8" transform="rotate(-90 336.8 229.8)">7</text>
<text x="339.3" y="229.8" transform="rotate(-90 339.3 229.8)">8</text>
<text x="10.4" y="235.7">E</text>
<text x="408.4" y="235.7">E</text>
<text x="212.4" y="244.9">16</text>
<text x="260.7" y="241.1">78</text>
<text x="260.7" y="243.6">81</text>
<text x="263.7" y="242">_LPEN</text>
<text x="263.7" y="244.5">_HSYNC</text>
<text x="314.5" y="240.7">E7M</text>
<text x="324.6" y="240.7">V7M</text>
<text x="332.3" y="240.7">7M</text>
<text x="206.2" y="248.3">DMAL</text>
<text x="206.5" y="250.9">_INT3</text>
<text x="212.4" y="250">17</text>
<text x="212.4" y="247.4">18</text>
<text x="260.7" y="246.2">79</text>
<text x="260.7" y="248.7">80</text>
<text x="263.7" y="247.1">_VSYNC</text>
<text x="263.7" y="249.6">_CSYNC</text>
<text x="260.7" y="255.1">41</text>
<text x="283.5" y="257.1" transform="rotate(-90 283.5 257.1)">1</text>
<text x="39.1" y="258.3" transform="rotate(-90 39.1 258.3)">6</text>
<text x="41.7" y="258.8" transform="rotate(-90 41.7 258.8)">17</text>
<text x="44.2" y="258.8" transform="rotate(-90 44.2 258.8)">48</text>
<text x="101.3" y="261.4" transform="rotate(-90 101.3 261.4)">14</text>
<text x="176.4" y="262.3">_XCLKEN</text>
<text x="212.4" y="263.9">35</text>
<text x="212.4" y="261.4">36</text>
<text x="107.5" y="266.5">8</text>
<text x="179.8" y="264.8">XCLK</text>
<text x="212.4" y="266.5">34</text>
<text x="283.5" y="264.7" transform="rotate(-90 283.5 264.7)">2</text>
<text x="101.3" y="273.6" transform="rotate(-90 101.3 273.6)">7</text>
<text x="141.8" y="271.2">28M</text>
<text x="39.1" y="281.2" transform="rotate(-90 39.1 281.2)">1</text>
<text x="41.7" y="281.7" transform="rotate(-90 41.7 281.7)">24</text>
<text x="44.2" y="281.7" transform="rotate(-90 44.2 281.7)">40</text>
<text x="10.5" y="285.7">F</text>
<text x="35" y="286.7">1</text>
<text x="85" y="286.7">2</text>
<text x="135" y="286.7">3</text>
<text x="185" y="286.7">4</text>
<text x="235" y="286.7">5</text>
<text x="285" y="286.7">6</text>
<text x="335" y="286.7">7</text>
<text x="385" y="286.7">8</text>
<text x="408.5" y="285.7">F</text>
</g>
<g font-size="1.8" fill="#008484">
<text x="92.5" y="16">U102A</text>
<text x="36" y="19.1">GND</text>
<text x="90.7" y="18.3">GARY5719</text>
<text x="140.6" y="19.9">R115</text>
<text x="140.6" y="22.2">330</text>
<text x="145.3" y="21.5">+5V</text>
<text x="157.1" y="19.9">R114</text>
<text x="157.1" y="22.2">330</text>
<text x="25.3" y="27.5">FB102</text>
<text x="41.4" y="26.2">C905</text>
<text x="41.5" y="28.5">100pF</text>
<text x="73.4" y="28.6">_OEL</text>
<text x="73.4" y="26.1">_OEB</text>
<text x="112.3" y="26.1">_OVR</text>
<text x="113.5" y="29.9">OVL</text>
<text x="73.4" y="31.2">_LATCH</text>
<text x="112.2" y="33.7">XRDY</text>
<text x="351.9" y="34.3">RP902</text>
<text x="73.4" y="41.3">A21</text>
<text x="73.4" y="38.8">A22</text>
<text x="73.4" y="36.2">A23</text>
<text x="353.2" y="36.6">47 (isolated, pack)</text>
<text x="73.4" y="46.4">A19</text>
<text x="73.4" y="43.9">A20</text>
<text x="109.5" y="46.4">_ROMEN</text>
<text x="271.6" y="43.5">U107A</text>
<text x="271.8" y="45.8">74F04</text>
<text x="39.8" y="51.3">R105</text>
<text x="40.9" y="53.7">22</text>
<text x="73.4" y="51.5">A17</text>
<text x="73.4" y="48.9">A18</text>
<text x="109.7" y="50.2">_EXRAM</text>
<text x="73.4" y="59.1">_LDS</text>
<text x="73.4" y="56.6">_VPA</text>
<text x="109.5" y="57.8">_CLKWR</text>
<text x="109.9" y="54">_CLKRD</text>
<text x="271.6" y="56.2">U107E</text>
<text x="271.8" y="58.5">74F04</text>
<text x="39.8" y="64">R106</text>
<text x="73.4" y="61.6">_UDS</text>
<text x="73.4" y="64.2">R/W</text>
<text x="40.9" y="66.4">22</text>
<text x="73.4" y="66.7">_AS</text>
<text x="73.4" y="71.8">_BGACK</text>
<text x="73.4" y="69.3">_DTACK</text>
<text x="125.5" y="71.2">U900C</text>
<text x="312.2" y="66.3">U107B</text>
<text x="312.5" y="68.6">74F04</text>
<text x="73.4" y="76.9">_HLT</text>
<text x="125.8" y="73.5">74F00</text>
<text x="148.4" y="73.8">U900D</text>
<text x="148.6" y="76.1">74F00</text>
<text x="160.1" y="75.1">+5V</text>
<text x="73.4" y="79.4">_RST</text>
<text x="83.2" y="82.8" transform="rotate(-90 83.2 82.8)">_RAMEN</text>
<text x="85.7" y="82.8" transform="rotate(-90 85.7 82.8)">_REGEN</text>
<text x="88.3" y="82.8" transform="rotate(-90 88.3 82.8)">_BLISS</text>
<text x="90.8" y="82.8" transform="rotate(-90 90.8 82.8)">_BLIT</text>
<text x="95.9" y="82.8" transform="rotate(-90 95.9 82.8)">_CDAC</text>
<text x="98.4" y="82.8" transform="rotate(-90 98.4 82.8)">CCK</text>
<text x="101" y="82.8" transform="rotate(-90 101 82.8)">CCKQ</text>
<text x="312.3" y="80.3">U107F</text>
<text x="312.5" y="82.6">74F04</text>
<text x="33.6" y="84.5">J900</text>
<text x="46.6" y="87">4.7k</text>
<text x="46.6" y="84.6">R916</text>
<text x="42.5" y="93.9">+5V</text>
<text x="312.2" y="94.3">U107C</text>
<text x="312.5" y="96.6">74F04</text>
<text x="248.3" y="107.8" transform="rotate(-90 248.3 107.8)">CCK</text>
<text x="312.2" y="107">U107D</text>
<text x="104.9" y="113.9">C907</text>
<text x="117.6" y="113.9">C908</text>
<text x="225.4" y="111.4" transform="rotate(-90 225.4 111.4)">_RAMEN</text>
<text x="229.2" y="111.2" transform="rotate(-90 229.2 111.2)">_REGEN</text>
<text x="233" y="110.1" transform="rotate(-90 233 110.1)">_BLISS</text>
<text x="236.9" y="108.8" transform="rotate(-90 236.9 108.8)">_BLIT</text>
<text x="244.5" y="110" transform="rotate(-90 244.5 110)">_CDAC</text>
<text x="252.1" y="109.1" transform="rotate(-90 252.1 109.1)">CCKQ</text>
<text x="278.2" y="110.6">+5V</text>
<text x="312.5" y="109.3">74F04</text>
<text x="367.5" y="111.2">FB907</text>
<text x="105" y="116.2">100pF</text>
<text x="117.7" y="116.2">100pF</text>
<text x="215.6" y="116.2">DRD15</text>
<text x="215.6" y="118.8">DRD14</text>
<text x="256.1" y="116.2">+5V</text>
<text x="215.6" y="121.3">DRD13</text>
<text x="215.6" y="123.9">DRD12</text>
<text x="254.8" y="125.1">VSS1</text>
<text x="273.8" y="123.8">0.1uF</text>
<text x="273.8" y="121.5">C101</text>
<text x="286.6" y="121.5">C415</text>
<text x="287" y="123.8">4.7uF 16V</text>
<text x="99.8" y="128.3">GND</text>
<text x="215.6" y="126.4">DRD11</text>
<text x="215.6" y="128.9">DRD10</text>
<text x="215.6" y="131.5">DRD9</text>
<text x="254.8" y="127.7">VSS2</text>
<text x="254.8" y="130.2">VSS3</text>
<text x="215.6" y="134">DRD8</text>
<text x="215.6" y="136.6">DRD7</text>
<text x="277.6" y="135.9">GND</text>
<text x="367" y="136.1">RP102</text>
<text x="215.6" y="139.1">DRD6</text>
<text x="215.6" y="141.6">DRD5</text>
<text x="368.2" y="138.4">47 (isolated, pack)</text>
<text x="215.6" y="144.2">DRD4</text>
<text x="215.6" y="146.7">DRD3</text>
<text x="215.6" y="149.3">DRD2</text>
<text x="232.3" y="145.5">AGNUS8372</text>
<text x="253.3" y="146.7">_CASU</text>
<text x="253.5" y="144.2">_CASL</text>
<text x="253.6" y="149.3">_RAS0</text>
<text x="215.6" y="151.8">DRD1</text>
<text x="215.6" y="154.3">DRD0</text>
<text x="253.6" y="151.8">_RAS1</text>
<text x="255.5" y="154.3">_WE</text>
<text x="163.3" y="157.2">J101</text>
<text x="235.4" y="160.7">U101</text>
<text x="312.5" y="158.9">+5V</text>
<text x="215.6" y="165.8">A19</text>
<text x="254.5" y="165.8">DRA8</text>
<text x="215.6" y="173.4">A16</text>
<text x="215.6" y="170.9">A17</text>
<text x="215.6" y="168.3">A18</text>
<text x="254.5" y="173.4">DRA5</text>
<text x="254.5" y="170.9">DRA6</text>
<text x="254.5" y="168.3">DRA7</text>
<text x="215.6" y="178.5">A14</text>
<text x="215.6" y="175.9">A15</text>
<text x="254.5" y="178.5">DRA3</text>
<text x="254.5" y="175.9">DRA4</text>
<text x="314.3" y="176.2" transform="rotate(-90 314.3 176.2)">VCC</text>
<text x="320" y="178.6">U900E</text>
<text x="332.3" y="178.6">C918</text>
<text x="344.8" y="176.2" transform="rotate(-90 344.8 176.2)">VCC</text>
<text x="350.4" y="178.6">U108C</text>
<text x="364" y="179.7">0.1uF</text>
<text x="364" y="177.4">C108</text>
<text x="375.3" y="175.7" transform="rotate(-90 375.3 175.7)">VCC</text>
<text x="380.9" y="178.6">U107G</text>
<text x="395.7" y="179.7">0.1uF</text>
<text x="395.8" y="177.4">C107</text>
<text x="215.6" y="183.6">A12</text>
<text x="215.6" y="181">A13</text>
<text x="254.5" y="183.6">DRA1</text>
<text x="254.5" y="181">DRA2</text>
<text x="314.3" y="185.7" transform="rotate(-90 314.3 185.7)">GND</text>
<text x="320.1" y="180.9">74F00</text>
<text x="332.2" y="180.9">0.1uF</text>
<text x="344.8" y="185.7" transform="rotate(-90 344.8 185.7)">GND</text>
<text x="350.4" y="180.9">74LS74A</text>
<text x="381" y="180.9">74F04</text>
<text x="215.6" y="191.2">A9</text>
<text x="215.6" y="188.6">A10</text>
<text x="215.6" y="186.1">A11</text>
<text x="254.5" y="186.1">DRA0</text>
<text x="375.3" y="186.2" transform="rotate(-90 375.3 186.2)">GND</text>
<text x="215.6" y="196.3">A7</text>
<text x="215.6" y="193.7">A8</text>
<text x="254.4" y="193.7">RGA8</text>
<text x="254.4" y="196.3">RGA7</text>
<text x="215.6" y="203.9">A4</text>
<text x="215.6" y="201.3">A5</text>
<text x="215.6" y="198.8">A6</text>
<text x="254.4" y="198.8">RGA6</text>
<text x="254.4" y="201.3">RGA5</text>
<text x="254.4" y="203.9">RGA4</text>
<text x="311.9" y="200.7">GND</text>
<text x="215.6" y="209">A2</text>
<text x="215.6" y="206.4">A3</text>
<text x="254.4" y="206.4">RGA3</text>
<text x="254.4" y="209">RGA2</text>
<text x="215.6" y="211.5">A1</text>
<text x="254.4" y="211.5">RGA1</text>
<text x="294.4" y="216">U302C</text>
<text x="294.1" y="218.3">74LS32</text>
<text x="215.6" y="225.5">_LDS</text>
<text x="340.5" y="226.1">RP907</text>
<text x="215.6" y="230.5">R/W</text>
<text x="215.6" y="233.1">_AS</text>
<text x="215.6" y="228">_UDS</text>
<text x="287.7" y="231.2">GND</text>
<text x="341.8" y="228.4">47 (isolated, pack)</text>
<text x="254.7" y="234.4">7MHz</text>
<text x="215.6" y="245.8">_RESET</text>
<text x="252.2" y="244.5">_HSYNC</text>
<text x="253.6" y="242">_LPEN</text>
<text x="91.5" y="251.6">+5V</text>
<text x="215.6" y="250.9">_INTR</text>
<text x="215.6" y="248.3">DMAL</text>
<text x="252.2" y="249.6">_CSYNC</text>
<text x="252.2" y="247.1">_VSYNC</text>
<text x="103.7" y="257.3">28.37516MHz (pal)</text>
<text x="249.5" y="255.9">PAL/_NTSC</text>
<text x="40" y="263.9" transform="rotate(-90 40 263.9)">VCC</text>
<text x="42.5" y="263.9" transform="rotate(-90 42.5 263.9)">VCC</text>
<text x="45.1" y="263.9" transform="rotate(-90 45.1 263.9)">VCC</text>
<text x="121.8" y="263.7">FB101</text>
<text x="215.6" y="262.3">_XCLKEN</text>
<text x="273.9" y="260.9">4.7k</text>
<text x="274" y="258.6">R101</text>
<text x="283.8" y="261.1">J102</text>
<text x="46.9" y="268.7">U102C</text>
<text x="61.7" y="268.6">0.1uF</text>
<text x="61.7" y="266.3">C102</text>
<text x="88.4" y="268.6">0.1uF</text>
<text x="88.4" y="266.3">C110</text>
<text x="102.2" y="265.1" transform="rotate(-90 102.2 265.1)">Vcc</text>
<text x="102.7" y="267.4">OUT</text>
<text x="215.6" y="267.4">28MHZ</text>
<text x="215.6" y="264.8">XCLK</text>
<text x="269.8" y="267.9">+5V</text>
<text x="46.8" y="271">GARY5719</text>
<text x="102.2" y="271.6" transform="rotate(-90 102.2 271.6)">GND</text>
<text x="104.3" y="275">X1</text>
<text x="190.1" y="273.9">R109</text>
<text x="201.6" y="273.9">R110</text>
<text x="280.1" y="270.5">GND</text>
<text x="40" y="278.4" transform="rotate(-90 40 278.4)">GND</text>
<text x="42.5" y="278.4" transform="rotate(-90 42.5 278.4)">GND</text>
<text x="45.1" y="278.4" transform="rotate(-90 45.1 278.4)">NC</text>
<text x="190.1" y="276.2">4.7k</text>
<text x="201.6" y="276.2">330</text>
<text x="90.9" y="283.2">GND</text>
<text x="186" y="283.1">+5V</text>
<text x="197.6" y="283.2">GND</text>
</g>
<g font-size="1.8">
<text x="62.2" y="35.3">A23</text>
<text x="62.2" y="37.9">A22</text>
<text x="62.2" y="40.4">A21</text>
<text x="62.2" y="43">A20</text>
<text x="62.2" y="45.5">A19</text>
<text x="62.2" y="48">A18</text>
<text x="62.2" y="50.6">A17</text>
<text x="196.8" y="115.4">DRD15</text>
<text x="196.8" y="117.9">DRD14</text>
<text x="196.8" y="120.4">DRD13</text>
<text x="196.8" y="123">DRD12</text>
<text x="196.8" y="125.5">DRD11</text>
<text x="196.8" y="128.1">DRD10</text>
<text x="196.8" y="130.6">DRD9</text>
<text x="196.8" y="133.1">DRD8</text>
<text x="196.8" y="135.7">DRD7</text>
<text x="196.8" y="138.2">DRD6</text>
<text x="196.8" y="140.8">DRD5</text>
<text x="196.8" y="143.3">DRD4</text>
<text x="196.8" y="145.8">DRD3</text>
<text x="196.8" y="148.4">DRD2</text>
<text x="153.7" y="152.2">A23</text>
<text x="196.8" y="150.9">DRD1</text>
<text x="196.8" y="153.5">DRD0</text>
<text x="153.7" y="167.4">A18</text>
<text x="153.7" y="164.9">A19</text>
<text x="266.7" y="164.9">DRA8</text>
<text x="266.7" y="167.4">DRA7</text>
<text x="153.7" y="170">A17</text>
<text x="153.7" y="172.5">A16</text>
<text x="266.7" y="172.5">DRA5</text>
<text x="266.7" y="170">DRA6</text>
<text x="153.7" y="175">A15</text>
<text x="153.7" y="177.6">A14</text>
<text x="266.7" y="177.6">DRA3</text>
<text x="266.7" y="175">DRA4</text>
<text x="153.7" y="180.1">A13</text>
<text x="153.7" y="185.2">A11</text>
<text x="153.7" y="182.7">A12</text>
<text x="266.7" y="180.1">DRA2</text>
<text x="266.7" y="182.7">DRA1</text>
<text x="266.7" y="185.2">DRA0</text>
<text x="153.7" y="190.3">A9</text>
<text x="153.7" y="187.7">A10</text>
<text x="153.7" y="195.4">A7</text>
<text x="153.7" y="197.9">A6</text>
<text x="153.7" y="192.8">A8</text>
<text x="266.7" y="197.9">RGA6</text>
<text x="266.7" y="195.4">RGA7</text>
<text x="266.7" y="192.8">RGA8</text>
<text x="153.7" y="200.4">A5</text>
<text x="153.7" y="203">A4</text>
<text x="266.7" y="203">RGA4</text>
<text x="266.7" y="200.4">RGA5</text>
<text x="153.7" y="208.1">A2</text>
<text x="153.7" y="205.5">A3</text>
<text x="266.7" y="208.1">RGA2</text>
<text x="266.7" y="205.5">RGA3</text>
<text x="153.7" y="210.6">A1</text>
<text x="266.7" y="210.6">RGA1</text>
</g>
<g font-size="1.8" fill="#0000c2">
<text x="154.9" y="159.5">normal</text>
<text x="154.9" y="163.6">special</text>
<text x="273" y="272.5">J102</text>
<text x="273" y="274.6">open : PAL</text>
<text x="273" y="276.6">closed : NTSC</text>
</g>
</svg>
